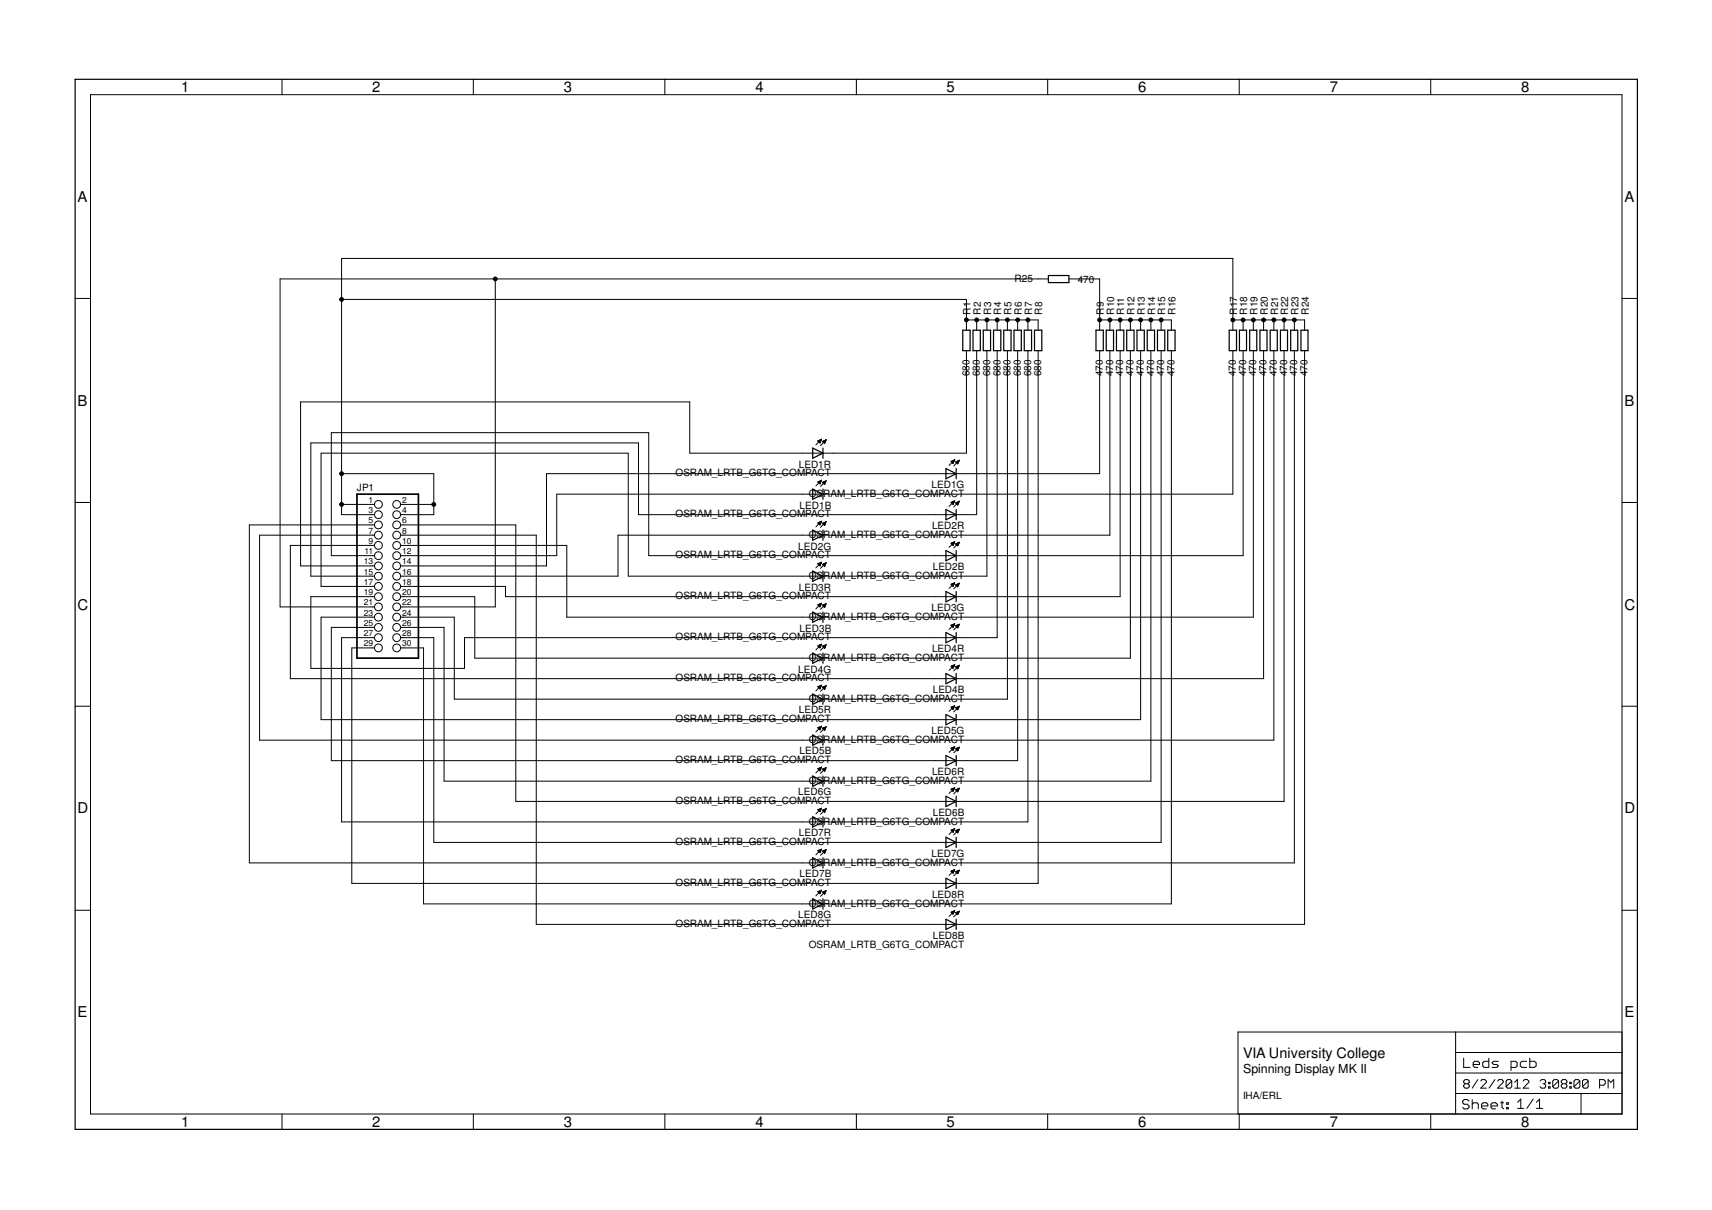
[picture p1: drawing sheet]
<svg xmlns="http://www.w3.org/2000/svg" width="297mm" height="210mm" viewBox="0 0 297 210" stroke-linecap="round" stroke-linejoin="round" font-family="sans-serif">
<g fill="none" stroke="#000" stroke-width=".17">
<path d="M15.7 16.4h265.7v176.9h-265.7zM48.9 13.8v2.6M82.1 13.8v2.6M115.4 13.8v2.6M148.6 13.8v2.6M181.8 13.8v2.6M215 13.8v2.6M248.2 13.8v2.6M13 51.8h2.7M59.3 51.9h108.4v5.4M85.9 48.4v56.9h-16.4M167.7 55.5h12.4v1.8"/>
<path d="M169.5 55.5v1.8M171.2 55.5v1.8M173 55.5v1.8M174.8 55.5v1.8M176.6 55.5v1.8M178.3 55.5v1.8M181.9 48.4h-133.3v56.9h16.4M185.5 48.4h5.3v8.9M190.8 55.5h12.4v1.8M192.6 55.5v1.8M194.3 55.5v1.8M196.1 55.5v1.8"/>
<path d="M197.9 55.5v1.8M199.7 55.5v1.8M201.5 55.5v1.8M213.9 57.3v-12.5h-154.6v44.5h5.7M213.9 55.5h12.5v1.8M215.7 55.5v1.8M217.5 55.5v1.8M219.2 55.5v1.8M221 55.5v1.8M222.8 55.5v1.8M224.6 55.5v1.8M281.4 51.8h2.7"/>
<path d="M141.9 76.5h.5M142 76.6h.4M142 76.4h.4M142.1 76.7h.2M142.2 76.4h.2M142.2 76.8h.1M142.3 76.3h.2M142.4 76.3h.1M142.5 76.2l-.9 1M142.5 76.2l-.6 .3M142.5 76.2l-.2 .6-.4-.3M142.7 76.6h.5"/>
<path d="M142.8 76.5h.4M142.8 76.7h.4M142.9 76.8h.2M142.9 76.5h.4M143 76.8h.1M143 76.4h.3M143 76.9h.1M143.2 76.4h.1M143.3 76.3h.1M143.3 76.3l-.9 1M143.3 76.3l-.6 .3 .4 .3M143.3 76.3l-.2 .6"/>
<path d="M165.2 80h.4M165.4 79.9h.2M165.5 79.8h.1M165.6 79.8h.1M165.6 79.8l-.9 .9M165.6 79.8l-.6 .3 .4 .3M165.6 79.8l-.2 .6M166.2 80h.2M166.4 79.9h.1M166.5 79.8l-1 1M167.7 60.8v17.8h-48v-8.9h-67.5v28.5h12.8M169.5 60.8v28.5h-58.7v-12.5h-56.9v23.1h11.1"/>
<path d="M171.2 60.8v39.1h-62.2v-21.3h-53.3v23.1h9.3M173 60.8v49.8h-92.4v5.4h-26.7v-12.5h11.1M174.8 60.8v60.5h-96v-14.2h-9.3M176.6 60.8v71.2h-119.1v-23.2h7.5M178.3 60.8v81.8h-119v-32h5.7M180.1 60.8v92.4h-119.1v-40.8h4M190.8 60.8v21.4h-96v16h-25.3M192.6 60.8v32h-85.4v7.1h-37.7M194.3 60.8v42.7h-106.6v-1.8h-18.2M196.1 60.8v53.4h-113.7v-10.7h-12.9M197.9 60.8v64h-142.2v-17.7h9.3M199.7 60.8v74.7h-122.7v-26.7h-7.5"/>
<path d="M201.5 60.8v85.3h-126.2v-35.5h-5.8M203.2 60.8v96h-129.7v-44.4h-4M213.9 60.8v24.9h-117.3v10.7h-27.1M215.7 60.8v35.6h-103.1v-21.3h-55.1v21.3h7.5M217.5 60.8v46.3h-119.2v-12.5h-28.8M219.2 60.8v56.9h-168.8v-23.1h14.6M221 60.8v67.6h-176v-35.6h20M222.8 60.8v78.2h-133.3v-47.9h-20M224.6 60.8v88.9h-181.3v-58.6h21.7M226.4 60.8v99.6h-133.4v-67.6h-23.5M13 87.2h2.7M59.3 82.2h16v7.1h-5.8"/>
<path d="M59.3 87.5h5.7M69.5 87.5h5.8M141.9 83.6l.6-.3-.2 .6zM141.9 90.7l.6-.3-.2 .7zM141.9 97.8h.5M141.9 83.6h.5M141.9 97.9h.5M142 83.7h.4M142 90.8h.4M142 97.9h.4M142 97.7h.4M142.1 83.7h.3"/>
<path d="M142.1 83.5h.3M142.1 90.9h.2M142.1 98h.3M142.1 83.8h.2M142.1 90.6h.3M142.1 98h.2M142.2 83.8h.1M142.2 90.9h.1M142.2 83.9h.1M142.2 83.5h.2M142.2 91h.1M142.2 98.1h.1"/>
<path d="M142.2 90.6h.3M142.3 97.7h.2M142.3 83.4h.2M142.4 90.5h.1M142.4 97.6h.1M142.4 83.4h.1M142.4 90.7h-.5M142.5 90.5h.1M142.5 83.3l-.9 1M142.5 90.4l-.9 1M142.5 97.5l-.9 1M142.5 97.5l-.6 .3"/>
<path d="M142.5 97.5l-.2 .7-.4-.4M142.7 83.7h.5M142.7 90.8l.6-.3-.2 .6zM142.7 90.8h.5M142.7 97.9h.5M142.8 90.9h.4M142.8 98h.4M142.8 97.9h.4M142.8 83.8h.4M142.8 83.6h.5M142.9 83.8h.3M142.9 90.7h.4"/>
<path d="M142.9 98.1h.2M142.9 83.9h.2M142.9 91h.2M142.9 97.8h.4M143 83.6h.3M143 83.9h.1M143 91h.1M143 98.1h.1M143 91.1h.1M143 98.2h.1M143 84h.1M143 97.7h.3"/>
<path d="M143 98.3h.1M143.1 83.5h.2M143.1 90.6h.2M143.2 83.5h.1M143.3 90.6h.1M143.3 97.7h.1M143.3 83.4l-.9 1M143.3 83.4l-.6 .3M143.3 83.4l-.2 .6-.4-.3M143.3 90.5l-.9 1M143.3 97.6l-.9 1M143.3 97.6l-.6 .3 .4 .4"/>
<path d="M143.3 97.6l-.2 .7M165 87.2h.5M165 94.2l.6-.2-.2 .6zM165.1 80.1h.4M165.1 94.3h.4M165.1 80h.4M165.1 94.4h.4M165.1 80.2h.4M165.1 87.2h.4M165.1 87.1h.5M165.2 80.2h.2M165.2 87.3h.2"/>
<path d="M165.2 87.4h.2M165.2 94.4h.2M165.3 80.3h.1M165.3 87.4h.1M165.3 87h.3M165.3 94.5h.1M165.3 94.6h.1M165.3 94.1h.3M165.4 80.4h.1M165.4 87.5h.1M165.4 87h.2M165.4 94.1h.2"/>
<path d="M165.5 87h.1M165.6 94.2h-.5M165.6 94h.1M165.6 86.9l-.9 .9M165.6 86.9l-.6 .3M165.6 86.9l-.2 .6-.4-.3M165.6 94l-.9 1M165.8 87.2l.4 .4M165.8 80.1l.7-.3-.3 .7zM165.8 87.2h.5M165.8 94.4h.5M165.9 80.2h.4"/>
<path d="M165.9 80.1h.4M165.9 94.4h.4M165.9 87.3h.4M165.9 80.3h.4M165.9 87.4h.4M165.9 94.3h.5M166 80.1h.4M166 87.4h.2M166 94.5h.2M166 80.3h.2M166 87.5h.2M166 94.6h.2"/>
<path d="M166.1 80.4h.1M166.1 94.6h.1M166.1 80h.3M166.1 87.5h.1M166.2 87.1h.2M166.2 87.6h.1M166.2 94.7h.1M166.3 87h.1M166.3 94.1h.1M166.4 87.2h-.5M166.4 87h.1M166.4 94.2h-.3"/>
<path d="M166.5 87l-1 .9M166.5 87l-.7 .2M166.5 87l-.3 .6M166.5 94.1l-1 .9M166.5 94.1l-.7 .3M166.5 94.1l-.3 .6-.4-.3M281.4 87.2h2.7M141.9 104.9l.6-.3-.2 .7zM141.9 112l.6-.2-.2 .6zM141.9 119.1h.5M141.9 104.9h.5M141.9 112.1h.5"/>
<path d="M141.9 119.2h.5M142 105h.4M142 112.1h.4M142 112h.4M142 119.3h.4M142 119.1h.4M142.1 105.1h.3M142.1 104.9h.3M142.1 112.2h.2M142.1 119.3h.3M142.1 105.1h.2M142.1 111.9h.3"/>
<path d="M142.1 119.3h.2M142.2 105.2h.1M142.2 112.3h.1M142.2 119h.2M142.2 104.8h.2M142.2 119.4h.1M142.2 112.4h.1M142.2 111.9h.3M142.2 119.5h.1M142.3 119h.2M142.3 104.7h.2M142.4 111.8h.1"/>
<path d="M142.4 118.9h.1M142.4 104.7h.1M142.5 111.8h.1M142.5 104.6l-.9 1M142.5 111.8l-.9 .9M142.5 118.9l-.9 .9M142.5 118.9l-.6 .2M142.5 118.9l-.2 .6-.4-.4M142.7 105h.5M142.7 112.1l.6-.3-.2 .7zM142.7 119.2l.6-.2-.2 .6zM142.7 105.1h.5"/>
<path d="M142.7 112.1h.5M142.7 119.3h.5M142.8 112.2h.4M142.8 119.3h.4M142.8 119.2h.4M142.8 105.1h.4M142.8 104.9h.5M142.8 112.3h.4M142.9 105.2h.3M142.9 112.1h.4M142.9 119.4h.2M142.9 105.2h.2"/>
<path d="M142.9 112.3h.2M142.9 119.1h.4M143 104.9h.3M143 105.3h.1M143 112.4h.1M143 119.5h.1M143 112h.3M143 119.1h.3M143.1 104.9h.2M143.1 111.9h.2M143.2 119h.1M143.2 104.8h.1"/>
<path d="M143.3 111.9h.1M143.3 119h.1M143.3 104.7l-.9 1M143.3 104.7l-.6 .3M143.3 104.7l-.2 .7-.4-.4M143.3 111.8l-.9 1M143.3 119l-.9 .9M165 101.3l.6-.2-.2 .6zM165 108.5h.5M165 115.6l.6-.3-.2 .7zM165.1 101.4h.4M165.1 108.5h.4"/>
<path d="M165.1 115.6h.4M165.1 101.3h.4M165.1 115.7h.4M165.1 101.5h.4M165.1 108.6h.4M165.1 108.4h.5M165.2 101.6h.2M165.2 108.6h.2M165.2 115.5h.4M165.2 101.3h.4M165.2 108.7h.2M165.2 115.8h.2"/>
<path d="M165.3 101.6h.1M165.3 108.8h.1M165.3 108.4h.3M165.3 115.8h.1M165.3 115.9h.1M165.3 115.4h.3M165.4 101.7h.1M165.4 101.2h.2M165.4 108.8h.1M165.4 108.3h.2M165.4 115.4h.2M165.5 101.2h.1"/>
<path d="M165.5 108.2h.1M165.6 115.4h.1M165.6 101.1h.1M165.6 101.1l-.9 1M165.6 108.2l-.9 1M165.6 108.2l-.6 .3M165.6 108.2l-.2 .6-.4-.3M165.6 115.3l-.9 1M165.8 101.5l.7-.3-.3 .6zM165.8 108.6h.5M165.8 108.5l.7-.2-.3 .6zM165.8 115.7h.5"/>
<path d="M165.9 101.5h.4M165.9 101.4h.4M165.9 115.7h.4M165.9 101.6h.4M165.9 108.6h.4M165.9 108.5h.4M165.9 108.7h.4M165.9 115.8h.4M165.9 115.6h.5M166 101.4h.4M166 108.8h.2M166 115.8h.2"/>
<path d="M166 101.6h.2M166 108.5h.4M166 115.9h.2M166.1 101.7h.1M166.1 115.6h.3M166.1 116h.1M166.1 101.3h.3M166.1 101.8h.1M166.1 108.8h.1M166.2 108.4h.2M166.2 108.9h.1M166.2 116h.1"/>
<path d="M166.2 115.5h.2M166.2 101.3h.2M166.3 108.4h.1M166.3 115.4h.1M166.4 101.2h.1M166.4 108.3h.1M166.5 101.2l-1 1M166.5 108.3l-1 1M166.5 115.4l-1 1M166.5 115.4l-.7 .3M166.5 115.4l-.3 .6-.4-.3M13 122.5h2.7"/>
<path d="M141.9 126.2l.6-.2-.2 .6zM141.9 133.3l.6-.2-.2 .6zM141.9 126.3h.5M141.9 126.2h.5M141.9 133.4h.5M142 126.3h.4M142 133.4h.4M142 133.3h.4M142 133.5h.4M142.1 126.4h.3M142.1 126.2h.3M142.1 133.5h.2"/>
<path d="M142.1 126.4h.2M142.1 133.3h.3M142.2 126.5h.1M142.2 133.6h.1M142.2 126.1h.2M142.2 133.7h.1M142.2 133.2h.3M142.3 126.1h.2M142.4 133.2h.1M142.4 126h.1M142.5 133.1h.1M142.5 126l-.9 1"/>
<path d="M142.5 133.1l-.9 1M142.7 126.3h.5M142.7 133.4l.6-.2-.2 .6zM142.7 126.4h.5M142.7 133.5h.5M142.7 133.4h.5M142.8 133.5h.4M142.8 126.4h.4M142.8 126.3h.5M142.8 133.6h.4M142.9 126.5h.3M142.9 133.4h.4"/>
<path d="M142.9 126.5h.2M142.9 133.6h.2M143 126.2h.3M143 126.6h.1M143 133.7h.1M143 133.3h.3M143 126.7h.1M143.1 126.2h.2M143.1 133.3h.2M143.2 126.1h.1M143.3 133.2h.1M143.3 126.1l-.9 .9"/>
<path d="M143.3 126.1l-.6 .2M143.3 126.1l-.2 .6-.4-.4M143.3 133.2l-.9 1M165 122.7l.6-.3-.2 .7zM165 129.8h.5M165 136.9l.6-.2-.2 .6zM165.1 122.7h.4M165.1 129.8h.4M165.1 136.9h.4M165.1 122.8h.4M165.1 122.6h.4M165.1 137h.4"/>
<path d="M165.1 129.9h.4M165.1 129.8h.5M165.2 122.9h.2M165.2 130h.2M165.2 136.8h.4M165.2 122.6h.4M165.2 137.1h.2M165.3 122.9h.1M165.3 130h.1M165.3 129.7h.3M165.3 137.2h.1M165.3 123h.1"/>
<path d="M165.3 136.8h.3M165.4 123h.1M165.4 122.6h.2M165.4 130.1h.1M165.4 129.6h.2M165.4 136.7h.2M165.5 122.5h.1M165.5 129.6h.1M165.6 136.7h.1M165.6 122.4h.1M165.6 122.4l-.9 1M165.6 129.5l-.9 1"/>
<path d="M165.6 129.5l-.6 .3M165.6 129.5l-.2 .7-.4-.4M165.6 136.7l-.9 .9M165.8 122.8l.7-.3-.3 .6zM165.8 129.9h.5M165.8 129.9l.7-.3-.3 .7zM165.8 137h.5M165.9 122.8h.4M165.9 137h.4M165.9 122.9h.4M165.9 130h.4M165.9 129.8h.4"/>
<path d="M165.9 137.1h.4M165.9 136.9h.5M166 122.7h.4M166 130h.2M166 137.2h.2M166 123h.2M166 130.1h.2M166 129.8h.4M166.1 123h.1M166.1 136.9h.3M166.1 137.3h.1M166.1 122.6h.3"/>
<path d="M166.1 123.1h.1M166.1 130.2h.1M166.2 129.8h.2M166.2 130.2h.1M166.2 137.3h.1M166.2 136.8h.2M166.2 122.6h.2M166.3 129.7h.1M166.3 136.8h.1M166.4 122.6h.1M166.4 129.6h.1M166.5 122.5l-1 1"/>
<path d="M166.5 129.6l-1 1M166.5 136.7l-1 1M166.5 136.7l-.7 .3M166.5 136.7l-.3 .7-.4-.4M281.4 122.5h2.7M13 157.9h2.7M141.9 140.5l.4 .3M141.9 140.5h.5M141.9 147.6l.6-.3-.2 .6zM141.9 147.6h.5M141.9 154.7h.5M142 147.7h.4"/>
<path d="M142 154.8h.4M142 154.6h.4M142 140.6h.4M142 140.4h.4M142.1 140.6h.3M142.1 147.7h.3M142.1 147.5h.3M142.1 154.9h.2M142.1 140.7h.2M142.1 147.8h.2M142.1 154.6h.3M142.2 140.4h.2"/>
<path d="M142.2 147.8h.1M142.2 154.9h.1M142.2 140.7h.1M142.2 147.9h.1M142.2 147.4h.2M142.2 155h.1M142.2 140.8h.1M142.2 154.6h.3M142.3 140.3h.2M142.3 147.4h.2M142.4 154.5h.1M142.4 140.3h.1"/>
<path d="M142.4 147.4h.1M142.5 154.4h.1M142.5 140.2l-.9 1M142.5 140.2l-.6 .3M142.5 140.2l-.2 .6M142.5 147.3l-.9 1M142.5 154.4l-.9 1M142.5 154.4l-.6 .3 .4 .3M142.5 154.4l-.2 .6M142.7 140.5l.6-.2-.2 .6zM142.7 147.7h.5M142.7 154.8l.6-.3-.2 .6z"/>
<path d="M142.7 140.6h.5M142.7 154.8h.5M142.8 140.6h.4M142.8 140.5h.4M142.8 154.9h.4M142.8 140.7h.4M142.8 147.8h.4M142.8 147.6h.5M142.9 140.7h.2M142.9 147.8h.3M142.9 154.7h.4M142.9 140.5h.4"/>
<path d="M142.9 147.9h.2M142.9 155h.2M143 140.8h.1M143 147.6h.3M143 147.9h.1M143 155h.1M143 154.6h.3M143 155.1h.1M143 140.4h.3M143 140.9h.1M143 148h.1M143.1 147.5h.2"/>
<path d="M143.1 154.6h.2M143.2 140.4h.1M143.2 147.4h.1M143.3 154.6h.1M143.3 140.3h.1M143.3 140.3l-.9 1M143.3 147.4l-.9 1M143.3 147.4l-.6 .3M143.3 147.4l-.2 .6-.4-.3M143.3 154.5l-.9 1M165 151.1l.4 .4M165 151.1h.5"/>
<path d="M165 158.2l.6-.2-.2 .6zM165.1 144h.4M165.1 151.2h.4M165.1 158.3h.4M165.1 158.2h.4M165.1 144.1h.4M165.1 151.3h.4M165.1 151.1h.5M165.1 158.4h.4M165.2 144.2h.2M165.2 151.3h.2M165.2 158.2h.4"/>
<path d="M165.2 143.9h.4M165.2 158.5h.2M165.3 144.3h.1M165.3 151.4h.1M165.3 151h.3M165.3 158.5h.1M165.3 158.1h.3M165.4 144.4h.1M165.4 143.9h.2M165.4 151.5h.1M165.4 151h.2M165.4 158.1h.2"/>
<path d="M165.5 143.8h.1M165.5 150.9h.1M165.6 158h.1M165.6 143.8h.1M165.6 143.8l-.9 .9M165.6 143.8l-.6 .2 .4 .4M165.6 143.8l-.2 .6M165.6 150.9l-.9 .9M165.6 150.9l-.6 .2M165.6 150.9l-.2 .6M165.6 158l-.9 1M165.8 144.1l.7-.3-.3 .7z"/>
<path d="M165.8 151.3h.5M165.8 158.3h.5M165.8 158.3l.4 .4M165.9 144.1h.4M165.9 158.4h.4M165.9 144.2h.4M165.9 151.3h.4M165.9 151.2h.4M165.9 144.3h.4M165.9 158.5h.4M165.9 158.3h.5M166 144h.4"/>
<path d="M166 151.4h.2M166 158.5h.2M166 144.3h.2M166 151.5h.2M166 151.1h.4M166.1 144.4h.1M166.1 158.2h.3M166.1 158.6h.1M166.1 144h.3M166.1 151.5h.1M166.2 151.1h.2M166.2 151.6h.1"/>
<path d="M166.2 158.7h.1M166.2 158.2h.2M166.2 143.9h.2M166.3 151h.1M166.3 158.1h.1M166.4 143.9h.1M166.4 151h.1M166.5 143.8l-1 1M166.5 151l-1 .9M166.5 151l-.7 .2 .4 .4M166.5 151l-.3 .6M166.5 158.1l-1 .9"/>
<path d="M166.5 158.1l-.7 .2M166.5 158.1l-.3 .6M281.4 157.9h2.7M252.6 179v14.3M281.4 179h-66.6v14.3M48.9 193.3v2.6M82.1 193.3v2.6M115.4 193.3v2.6M148.6 193.3v2.6M181.8 193.3v2.6M215 193.3v2.6M248.2 193.3v2.6"/>
<path d="M252.6 189.7h28.8M252.6 186.1h28.8M252.6 182.6h28.8M254 183.6v1.6h1.1M254.2 188l-.2-.3v-.2l.2-.2h.5l.2 .2v.2l-.2 .3M254.2 188l-.2 .3v.2l.2 .3h.5l.2-.3v-.2l-.2-.3M254.2 188h.5M254.9 191l-.3-.2h-.6l-.2 .2v.3l.2 .3h.6l.3 .3v.2l-.3 .3h-.6l-.2-.3M255.4 190.8v1.6M255.4 191.6l.3-.3h.5l.3 .3v.8M255.6 184.7h1.1v-.3l-.3-.3h-.5l-.3 .3v.5l.3 .3h.5M256.4 187.3l-1 1.5"/>
<path d="M256.9 187.5l.2-.2h.5l.3 .2v.2l-1 1.1h1M257 191.9h1.1v-.3l-.2-.3h-.6l-.3 .3v.5l.3 .3h.6M258.3 183.6v1.6h-.8l-.2-.3v-.5l.2-.3h.8M258.7 191.9h1.1v-.3l-.3-.3h-.6l-.2 .3v.5l.2 .3h.6M259.4 187.3l-1 1.5M259.8 187.5l.3-.2h.5l.2 .2v.2l-1 1.1h1M260 184.1h-.8l-.3 .3 .3 .3h.5l.3 .2-.3 .3h-.8M260.3 191.3h.6M260.6 191v1.1l.3 .3M261.4 191.3h.3v.3h-.3zM261.4 192.1h.3v.3h-.3zM262.2 185.2h.8l.2-.3v-.5l-.2-.3h-.8v1.6"/>
<path d="M262.3 187.5l-.3-.2h-.4l-.3 .2v1M262.3 187.5v1l-.3 .3h-.4l-.3-.3M262.3 187.5l-1 1M262.8 188.8h1M262.8 187.7l.5-.4v1.5M263.3 191.2l.6-.5v1.6M263.3 192.3h1.1M264.3 187.5l.2-.2h.5l.3 .2v.2l-1 1.1h1M264.9 184.1h-.8l-.3 .3v.5l.3 .3h.8M265.4 183.6v1.6h.8l.3-.3v-.5l-.3-.3h-.8M266 190.7l-1.1 1.6M266.6 192.3h1.1"/>
<path d="M266.6 191.2l.5-.5v1.6M267.2 187.5l.3-.2h.5l.2 .2v.2l-.2 .3M267.7 188h.3M268 188l.2 .3v.2l-.2 .3h-.5l-.3-.3M268.7 188.5h.2v.3h-.2zM268.7 187.7h.2v.3h-.2zM270.4 187.5l-.2-.2h-.5l-.3 .2v1M270.4 187.5v1l-.2 .3h-.5l-.3-.3M270.4 187.5l-1 1M271.1 188l-.2-.3v-.2l.2-.2h.5l.3 .2v.2l-.3 .3M271.1 188l-.2 .3v.2l.2 .3h.5l.3-.3v-.2l-.3-.3M271.1 188h.5"/>
<path d="M272.4 188.5h.2v.3h-.2zM272.4 187.7h.2v.3h-.2zM274.1 187.5l-.2-.2h-.6l-.2 .2v1M274.1 187.5v1l-.2 .3h-.6l-.2-.3M274.1 187.5l-1 1M274.3 189.7v3.6M275.5 187.5l-.2-.2h-.5l-.2 .2v1M275.5 187.5v1l-.2 .3h-.5l-.2-.3M275.5 187.5l-.9 1M277.5 188.3h.8l.2-.3v-.5l-.2-.2h-.8v1.5M279 188.8v-1.5l.5 .4 .5-.4v1.5"/>
<circle cx="59.3" cy="51.9" r=".33"/>
<circle cx="85.9" cy="48.4" r=".33"/>
<circle cx="167.7" cy="55.5" r=".33"/>
<circle cx="169.5" cy="55.5" r=".33"/>
<circle cx="171.2" cy="55.5" r=".33"/>
<circle cx="173" cy="55.5" r=".33"/>
<circle cx="174.8" cy="55.5" r=".33"/>
<circle cx="176.6" cy="55.5" r=".33"/>
<circle cx="178.4" cy="55.5" r=".33"/>
<circle cx="190.8" cy="55.5" r=".33"/>
<circle cx="192.6" cy="55.5" r=".33"/>
<circle cx="194.4" cy="55.5" r=".33"/>
<circle cx="196.1" cy="55.5" r=".33"/>
<circle cx="197.9" cy="55.5" r=".33"/>
<circle cx="199.7" cy="55.5" r=".33"/>
<circle cx="201.5" cy="55.5" r=".33"/>
<circle cx="213.9" cy="55.5" r=".33"/>
<circle cx="215.7" cy="55.5" r=".33"/>
<circle cx="217.5" cy="55.5" r=".33"/>
<circle cx="219.2" cy="55.5" r=".33"/>
<circle cx="221" cy="55.5" r=".33"/>
<circle cx="222.8" cy="55.5" r=".33"/>
<circle cx="224.6" cy="55.5" r=".33"/>
<circle cx="59.3" cy="87.5" r=".33"/>
<circle cx="59.3" cy="82.2" r=".33"/>
<circle cx="65.7" cy="96.4" r=".68"/>
<circle cx="65.7" cy="89.3" r=".68"/>
<circle cx="65.7" cy="94.6" r=".68"/>
<circle cx="65.7" cy="98.2" r=".68"/>
<circle cx="65.7" cy="87.5" r=".68"/>
<circle cx="65.7" cy="91.1" r=".68"/>
<circle cx="65.7" cy="99.9" r=".68"/>
<circle cx="65.7" cy="92.8" r=".68"/>
<circle cx="68.8" cy="91.1" r=".68"/>
<circle cx="68.8" cy="92.8" r=".68"/>
<circle cx="68.8" cy="94.6" r=".68"/>
<circle cx="68.8" cy="96.4" r=".68"/>
<circle cx="68.8" cy="99.9" r=".68"/>
<circle cx="68.8" cy="89.3" r=".68"/>
<circle cx="68.8" cy="98.2" r=".68"/>
<circle cx="68.8" cy="87.5" r=".68"/>
<circle cx="75.3" cy="87.5" r=".33"/>
<circle cx="65.7" cy="101.7" r=".68"/>
<circle cx="65.7" cy="103.5" r=".68"/>
<circle cx="65.7" cy="107.1" r=".68"/>
<circle cx="65.7" cy="112.4" r=".68"/>
<circle cx="65.7" cy="108.8" r=".68"/>
<circle cx="65.7" cy="105.3" r=".68"/>
<circle cx="65.7" cy="110.6" r=".68"/>
<circle cx="68.8" cy="101.7" r=".68"/>
<circle cx="68.8" cy="107.1" r=".68"/>
<circle cx="68.8" cy="110.6" r=".68"/>
<circle cx="68.8" cy="112.4" r=".68"/>
<circle cx="68.8" cy="108.8" r=".68"/>
<circle cx="68.8" cy="103.5" r=".68"/>
<circle cx="68.8" cy="105.3" r=".68"/>
</g>
<g fill="none" stroke="#000" stroke-width=".21">
<path d="M13 13.8h271.1v182.1h-271.1zM167 57.3h1.3v3.5h-1.3zM168.8 57.3h1.3v3.5h-1.3zM170.6 57.3h1.3v3.5h-1.3zM172.4 57.3h1.2v3.5h-1.2zM174.2 57.3h1.2v3.5h-1.2zM175.9 57.3h1.3v3.5h-1.3zM177.7 57.3h1.3v3.5h-1.3zM179.5 57.3h1.3v3.5h-1.3zM181.9 47.8h3.6v1.2h-3.6zM190.2 57.3h1.2v3.5h-1.2zM191.9 57.3h1.3v3.5h-1.3z"/>
<path d="M193.7 57.3h1.3v3.5h-1.3zM195.5 57.3h1.3v3.5h-1.3zM197.3 57.3h1.2v3.5h-1.2zM199 57.3h1.3v3.5h-1.3zM200.8 57.3h1.3v3.5h-1.3zM202.6 57.3h1.3v3.5h-1.3zM213.3 57.3h1.2v3.5h-1.2zM215 57.3h1.3v3.5h-1.3zM216.8 57.3h1.3v3.5h-1.3zM218.6 57.3h1.2v3.5h-1.2zM220.4 57.3h1.2v3.5h-1.2zM222.2 57.3h1.2v3.5h-1.2z"/>
<path d="M223.9 57.3h1.3v3.5h-1.3zM225.7 57.3h1.2v3.5h-1.2zM141 77.7l1.8 .9-1.8 .9zM142.8 77.7v1.8M141 84.8l1.8 .9-1.8 .9zM141 91.9l1.8 .9-1.8 .9zM141 99.1l1.8 .8-1.8 .9zM142.8 84.8v1.8M142.8 91.9v1.8M142.8 99.1v1.7M164.1 81.3l1.8 .9-1.8 .9zM164.1 88.4l1.8 .9-1.8 .9z"/>
<path d="M164.1 95.5l1.8 .9-1.8 .9zM165.9 81.3v1.8M165.9 88.4v1.8M165.9 95.5v1.8M141 106.2l1.8 .9-1.8 .8zM141 113.3l1.8 .9-1.8 .9zM142.8 106.2v1.7M142.8 113.3v1.8M164.1 102.6l1.8 .9-1.8 .9zM164.1 109.7l1.8 .9-1.8 .9zM164.1 116.8l1.8 .9-1.8 .9zM165.9 102.6v1.8"/>
<path d="M165.9 109.7v1.8M165.9 116.8v1.8M141 120.4l1.8 .9-1.8 .9zM141 127.5l1.8 .9-1.8 .9zM141 134.6l1.8 .9-1.8 .9zM142.8 120.4v1.8M142.8 127.5v1.8M142.8 134.6v1.8M164.1 124l1.8 .8-1.8 .9zM164.1 131.1l1.8 .9-1.8 .8zM164.1 138.1l1.8 .9-1.8 .9zM165.9 124v1.7"/>
<path d="M165.9 131.1v1.7M165.9 138.1v1.8M141 141.7l1.8 .9-1.8 .9zM141 148.8l1.8 .9-1.8 .9zM141 155.9l1.8 .9-1.8 .9zM142.8 141.7v1.8M142.8 148.8v1.8M142.8 155.9v1.8M164.1 145.2l1.8 .9-1.8 .9zM164.1 152.4l1.8 .8-1.8 .9zM164.1 159.5l1.8 .9-1.8 .8zM165.9 145.2v1.8"/>
<path d="M165.9 152.4v1.7M165.9 159.5v1.7"/>
</g>
<path d="M61.9 85.7h10.7v28.5h-10.7z" fill="none" stroke="#000" stroke-width=".3"/>
<g fill="#000">
<circle cx="59.3" cy="51.9" r=".33"/>
<circle cx="85.9" cy="48.4" r=".33"/>
<circle cx="167.7" cy="55.5" r=".33"/>
<circle cx="169.5" cy="55.5" r=".33"/>
<circle cx="171.2" cy="55.5" r=".33"/>
<circle cx="173" cy="55.5" r=".33"/>
<circle cx="174.8" cy="55.5" r=".33"/>
<circle cx="176.6" cy="55.5" r=".33"/>
<circle cx="178.4" cy="55.5" r=".33"/>
<circle cx="190.8" cy="55.5" r=".33"/>
<circle cx="192.6" cy="55.5" r=".33"/>
<circle cx="194.4" cy="55.5" r=".33"/>
<circle cx="196.1" cy="55.5" r=".33"/>
<circle cx="197.9" cy="55.5" r=".33"/>
<circle cx="199.7" cy="55.5" r=".33"/>
<circle cx="201.5" cy="55.5" r=".33"/>
<circle cx="213.9" cy="55.5" r=".33"/>
<circle cx="215.7" cy="55.5" r=".33"/>
<circle cx="217.5" cy="55.5" r=".33"/>
<circle cx="219.2" cy="55.5" r=".33"/>
<circle cx="221" cy="55.5" r=".33"/>
<circle cx="222.8" cy="55.5" r=".33"/>
<circle cx="224.6" cy="55.5" r=".33"/>
<circle cx="59.3" cy="87.5" r=".33"/>
<circle cx="59.3" cy="82.2" r=".33"/>
<circle cx="75.3" cy="87.5" r=".33"/>
</g>
<g font-size="2.6">
<text x="31.4" y="16">1</text>
<text x="64.6" y="16">2</text>
<text x="97.8" y="16">3</text>
<text x="131.1" y="16">4</text>
<text x="164.2" y="16">5</text>
<text x="197.5" y="16">6</text>
<text x="230.7" y="16">7</text>
<text x="263.9" y="16">8</text>
<text x="13.5" y="35">A</text>
<text x="281.9" y="35">A</text>
<text x="13.5" y="70.4">B</text>
<text x="281.9" y="70.4">B</text>
<text x="13.5" y="105.7">C</text>
<text x="281.9" y="105.7">C</text>
<text x="13.5" y="141.1">D</text>
<text x="281.9" y="141.1">D</text>
<text x="13.5" y="176.5">E</text>
<text x="281.9" y="176.5">E</text>
<text x="31.4" y="195.5">1</text>
<text x="64.6" y="195.5">2</text>
<text x="97.8" y="195.5">3</text>
<text x="131.1" y="195.5">4</text>
<text x="164.2" y="195.5">5</text>
<text x="197.5" y="195.5">6</text>
<text x="230.7" y="195.5">7</text>
<text x="263.9" y="195.5">8</text>
</g>
<text font-size="2.5" x="215.7" y="183.5">VIA University College</text>
<text font-size="2.2" x="215.7" y="186.1">Spinning Display MK II</text>
<g font-size="1.7">
<text x="176" y="48.9">R25</text>
<text x="187" y="49.1">470</text>
<text x="168.4" y="54.6" transform="rotate(-90 168.4 54.6)">R1</text>
<text x="170.2" y="54.6" transform="rotate(-90 170.2 54.6)">R2</text>
<text x="172" y="54.6" transform="rotate(-90 172 54.6)">R3</text>
<text x="173.7" y="54.6" transform="rotate(-90 173.7 54.6)">R4</text>
<text x="175.5" y="54.6" transform="rotate(-90 175.5 54.6)">R5</text>
<text x="177.3" y="54.6" transform="rotate(-90 177.3 54.6)">R6</text>
<text x="179.1" y="54.6" transform="rotate(-90 179.1 54.6)">R7</text>
<text x="180.8" y="54.6" transform="rotate(-90 180.8 54.6)">R8</text>
<text x="191.5" y="54.6" transform="rotate(-90 191.5 54.6)">R9</text>
<text x="193.3" y="54.6" transform="rotate(-90 193.3 54.6)">R10</text>
<text x="195.1" y="54.6" transform="rotate(-90 195.1 54.6)">R11</text>
<text x="196.8" y="54.6" transform="rotate(-90 196.8 54.6)">R12</text>
<text x="198.6" y="54.6" transform="rotate(-90 198.6 54.6)">R13</text>
<text x="200.4" y="54.6" transform="rotate(-90 200.4 54.6)">R14</text>
<text x="202.2" y="54.6" transform="rotate(-90 202.2 54.6)">R15</text>
<text x="204" y="54.6" transform="rotate(-90 204 54.6)">R16</text>
<text x="214.6" y="54.6" transform="rotate(-90 214.6 54.6)">R17</text>
<text x="216.4" y="54.6" transform="rotate(-90 216.4 54.6)">R18</text>
<text x="218.2" y="54.6" transform="rotate(-90 218.2 54.6)">R19</text>
<text x="220" y="54.6" transform="rotate(-90 220 54.6)">R20</text>
<text x="221.7" y="54.6" transform="rotate(-90 221.7 54.6)">R21</text>
<text x="223.5" y="54.6" transform="rotate(-90 223.5 54.6)">R22</text>
<text x="225.3" y="54.6" transform="rotate(-90 225.3 54.6)">R23</text>
<text x="227.1" y="54.6" transform="rotate(-90 227.1 54.6)">R24</text>
<text x="168.2" y="65.3" transform="rotate(-90 168.2 65.3)">680</text>
<text x="170" y="65.3" transform="rotate(-90 170 65.3)">680</text>
<text x="171.8" y="65.3" transform="rotate(-90 171.8 65.3)">680</text>
<text x="173.6" y="65.3" transform="rotate(-90 173.6 65.3)">680</text>
<text x="175.3" y="65.3" transform="rotate(-90 175.3 65.3)">680</text>
<text x="177.1" y="65.3" transform="rotate(-90 177.1 65.3)">680</text>
<text x="178.9" y="65.3" transform="rotate(-90 178.9 65.3)">680</text>
<text x="180.7" y="65.3" transform="rotate(-90 180.7 65.3)">680</text>
<text x="191.3" y="65.3" transform="rotate(-90 191.3 65.3)">470</text>
<text x="193.1" y="65.3" transform="rotate(-90 193.1 65.3)">470</text>
<text x="194.9" y="65.3" transform="rotate(-90 194.9 65.3)">470</text>
<text x="196.7" y="65.3" transform="rotate(-90 196.7 65.3)">470</text>
<text x="198.5" y="65.3" transform="rotate(-90 198.5 65.3)">470</text>
<text x="200.2" y="65.3" transform="rotate(-90 200.2 65.3)">470</text>
<text x="202" y="65.3" transform="rotate(-90 202 65.3)">470</text>
<text x="203.8" y="65.3" transform="rotate(-90 203.8 65.3)">470</text>
<text x="214.4" y="65.3" transform="rotate(-90 214.4 65.3)">470</text>
<text x="216.2" y="65.3" transform="rotate(-90 216.2 65.3)">470</text>
<text x="218" y="65.3" transform="rotate(-90 218 65.3)">470</text>
<text x="219.7" y="65.3" transform="rotate(-90 219.7 65.3)">470</text>
<text x="221.5" y="65.3" transform="rotate(-90 221.5 65.3)">470</text>
<text x="223.3" y="65.3" transform="rotate(-90 223.3 65.3)">470</text>
<text x="225.1" y="65.3" transform="rotate(-90 225.1 65.3)">470</text>
<text x="226.9" y="65.3" transform="rotate(-90 226.9 65.3)">470</text>
<text x="117.2" y="82.6">OSRAM_LRTB_G6TG_COMPACT</text>
<text x="138.6" y="81.1">LED1R</text>
<text x="61.9" y="85.3">JP1</text>
<text x="117.2" y="89.7">OSRAM_LRTB_G6TG_COMPACT</text>
<text x="138.7" y="88.2">LED1B</text>
<text x="140.3" y="86.1">OSRAM_LRTB_G6TG_COMPACT</text>
<text x="161.6" y="84.7">LED1G</text>
<text x="138.5" y="95.3">LED2G</text>
<text x="140.3" y="93.3">OSRAM_LRTB_G6TG_COMPACT</text>
<text x="161.7" y="91.8">LED2R</text>
<text x="117.2" y="96.8">OSRAM_LRTB_G6TG_COMPACT</text>
<text x="140.3" y="100.4">OSRAM_LRTB_G6TG_COMPACT</text>
<text x="161.8" y="98.9">LED2B</text>
<text x="117.2" y="103.9">OSRAM_LRTB_G6TG_COMPACT</text>
<text x="138.6" y="102.4">LED3R</text>
<text x="140.3" y="107.5">OSRAM_LRTB_G6TG_COMPACT</text>
<text x="161.6" y="106">LED3G</text>
<text x="117.2" y="111">OSRAM_LRTB_G6TG_COMPACT</text>
<text x="138.7" y="109.6">LED3B</text>
<text x="161.7" y="113.1">LED4R</text>
<text x="117.2" y="118.2">OSRAM_LRTB_G6TG_COMPACT</text>
<text x="138.5" y="116.7">LED4G</text>
<text x="140.3" y="114.6">OSRAM_LRTB_G6TG_COMPACT</text>
<text x="117.2" y="125.3">OSRAM_LRTB_G6TG_COMPACT</text>
<text x="138.6" y="123.7">LED5R</text>
<text x="140.3" y="121.7">OSRAM_LRTB_G6TG_COMPACT</text>
<text x="161.8" y="120.2">LED4B</text>
<text x="138.7" y="130.9">LED5B</text>
<text x="140.3" y="128.8">OSRAM_LRTB_G6TG_COMPACT</text>
<text x="161.6" y="127.3">LED5G</text>
<text x="117.2" y="132.4">OSRAM_LRTB_G6TG_COMPACT</text>
<text x="138.5" y="138">LED6G</text>
<text x="140.3" y="135.9">OSRAM_LRTB_G6TG_COMPACT</text>
<text x="161.7" y="134.4">LED6R</text>
<text x="117.2" y="139.5">OSRAM_LRTB_G6TG_COMPACT</text>
<text x="140.3" y="143">OSRAM_LRTB_G6TG_COMPACT</text>
<text x="161.8" y="141.5">LED6B</text>
<text x="117.2" y="146.6">OSRAM_LRTB_G6TG_COMPACT</text>
<text x="138.6" y="145.1">LED7R</text>
<text x="161.6" y="148.6">LED7G</text>
<text x="117.2" y="153.7">OSRAM_LRTB_G6TG_COMPACT</text>
<text x="138.7" y="152.2">LED7B</text>
<text x="140.3" y="150.2">OSRAM_LRTB_G6TG_COMPACT</text>
<text x="161.7" y="155.7">LED8R</text>
<text x="117.2" y="160.8">OSRAM_LRTB_G6TG_COMPACT</text>
<text x="138.5" y="159.3">LED8G</text>
<text x="140.3" y="157.3">OSRAM_LRTB_G6TG_COMPACT</text>
<text x="140.3" y="164.4">OSRAM_LRTB_G6TG_COMPACT</text>
<text x="161.8" y="162.9">LED8B</text>
<text x="215.7" y="190.6">IHA/ERL</text>
</g>
<g font-size="1.5">
<text x="63.9" y="87.2">1</text>
<text x="63.9" y="89">3</text>
<text x="69.8" y="87.2">2</text>
<text x="69.8" y="89">4</text>
<text x="63.9" y="90.8">5</text>
<text x="63.9" y="92.6">7</text>
<text x="63.9" y="94.4">9</text>
<text x="69.8" y="90.8">6</text>
<text x="69.8" y="92.6">8</text>
<text x="69.8" y="94.4">10</text>
<text x="63.1" y="97.9">13</text>
<text x="63.1" y="99.7">15</text>
<text x="63.1" y="101.5">17</text>
<text x="63.2" y="96.1">11</text>
<text x="69.8" y="96.1">12</text>
<text x="69.8" y="97.9">14</text>
<text x="69.8" y="99.7">16</text>
<text x="69.8" y="101.5">18</text>
<text x="63.1" y="103.3">19</text>
<text x="63.1" y="105">21</text>
<text x="63.1" y="106.8">23</text>
<text x="69.8" y="103.3">20</text>
<text x="69.8" y="105">22</text>
<text x="69.8" y="106.8">24</text>
<text x="63.1" y="108.6">25</text>
<text x="63.1" y="110.4">27</text>
<text x="63.1" y="112.1">29</text>
<text x="69.8" y="108.6">26</text>
<text x="69.8" y="110.4">28</text>
<text x="69.8" y="112.1">30</text>
</g>
</svg>
